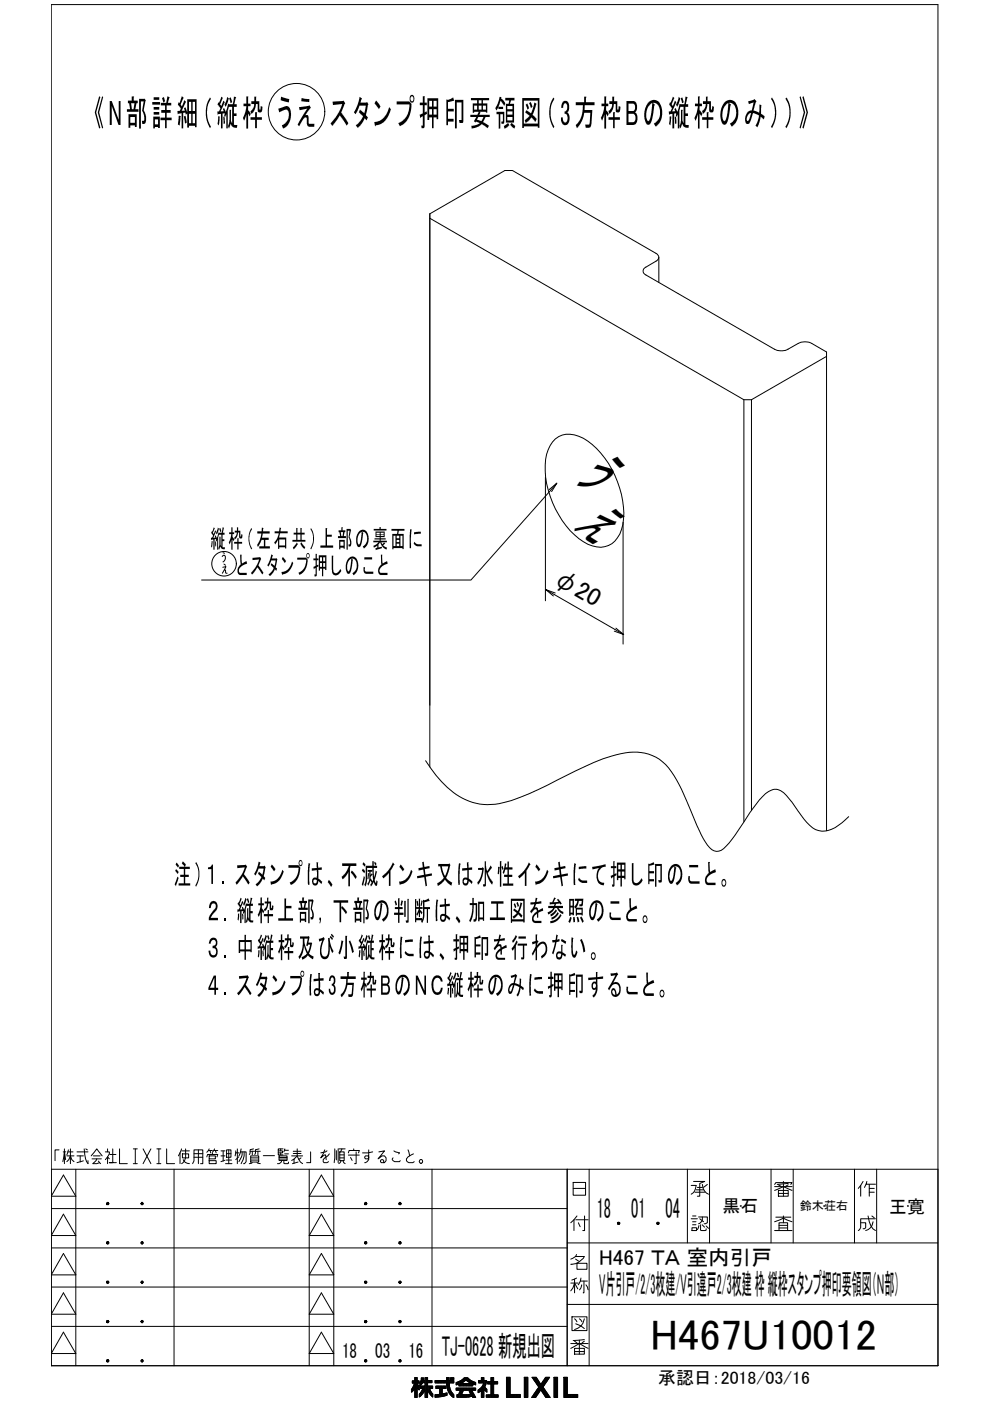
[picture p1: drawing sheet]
<svg xmlns="http://www.w3.org/2000/svg" width="210mm" height="297mm" viewBox="0 0 210 297" stroke-linecap="round" stroke-linejoin="round" font-family="sans-serif">
<!-- layer: TOS_WA -->
<g fill="none" stroke="#000" stroke-width=".21">
<path d="M10.9 1h188v288.6h-188zM10.9 247.9h188M10.9 256.2h109.4M12.5 243.8h-.8v2.3M13.4 244.2h.6M13.4 249.1l2.7 4.5h-5.2zM13.4 257.4l2.7 4.6h-5.2zM13.7 243.6v3.1M13.9 245.9l-.2-1.7-.4 2.1M14.2 246.3l.4-.4 .3-.8 .3 .8 .5 .4M14.2 245.1h1.5M14.4 244.2h1.1"/>
<path d="M14.5 243.8l-.3 1.1M14.9 243.6v3.1M16.1 247.9v41.7M16.3 245.1h1.4M16.3 244.2h2.4M17 245.1v1.2M17.7 246.1l-1.4 .4M17.9 243.6a5.1 5.1 0 0 0 .8 3.1v-.6M18.2 243.6l.3 .2M19.3 245.1l1.2-1.5 1.2 1.5M19.5 245.7h2M19.8 245.1h1.4"/>
<path d="M20.5 245.7l-.1 .3-.7 .7h.8l.6-.2M20.9 246.2l.4 .5M22.3 244.2h.9v.4l-.9 1.3M22.8 243.6v.6M23.2 245.7l-.4-.4v1.4M23.3 244.8h1.3M23.9 243.6v2.9h-.7h1.5M25.3 243.6v3.1h1.7M28.3 243.6h.8M28.3 246.7h.8M28.7 243.6v3.1M30.3 243.6l1.7 3.1"/>
<path d="M32 243.6l-1.7 3.1M33.3 243.6h.8M33.3 246.7h.8M33.7 243.6v3.1M35.3 243.6v3.1h1.7M36.9 247.9v41.7M38.2 244.4l-.4 .7M38.5 243.6l-.3 .8v2.3M38.5 244h1.7M38.7 244.6h1.3v.9h-1.3zM38.8 245.9a1.36 1.36 0 0 0 1.4 .8M39.4 243.6a3.2 3.2 0 0 1-.6 2.9l-.3 .2"/>
<path d="M40.8 246.7l.3-.6v-2.3h1.9v2.9h-.5M41.1 245.4h1.9M41.1 244.6h1.9M42.1 243.8v2.9M43.8 245.3l.2-.5h2.2l-.2 .5M44.2 243.9h.8M44.4 245.1h1.3v.6h-1.3zM44.4 246.1h1.4v.6h-1.4zM44.4 243.6l-.6 .7M44.4 245.7v.4M44.5 243.9l.2 .5M45 244.4v.4"/>
<path d="M45.3 243.9h.9M45.5 243.6l-.5 .7M45.7 243.9l.1 .5M46.8 245.1h.9M46.8 244h.9M47.3 244v2.2M47.7 246l-.9 .3M47.8 246.7h1.4M47.9 246h1.2M48 243.8h1v1.6h-1zM48 244.6h1M48.5 243.8v2.9"/>
<path d="M50 244v.4h.7M50 244.4l-.1 .7M50.3 243.6v3.1M50.6 245.3l-.6 .6M51 244.2h1.2v2.1l-.4 .4h-.2M51.1 243.6l-.4 1.5M51.3 244.2l-.1 1.1-.5 1M51.8 244.2v.9l-.7 1.6M53 244.1h1M53.2 245.1h1.6v1.3h-1.6zM53.2 246h1.6M53.2 245.5h1.6"/>
<path d="M53.5 246.5l-.6 .2M53.5 244.1v.8M53.7 243.6l-.7 .2v.6l-.1 .4M54.2 244.1h1M54.5 246.5l.7 .2M54.7 244.1v.8M54.9 243.6l-.7 .2v.6l-.2 .4M55.8 245h2.4M59 244h.9v.4h-.9M59.2 245.1h1.7v.9h-1.7zM59.2 245.7h1.7M59.2 245.4h1.7"/>
<path d="M59.5 243.6v.4M59.5 244.4v.5M59.7 246a.68 .68 0 0 1-.9 .7M60 243.6h-1v1.3h1M60.2 246v.6l.2 .1h.6l.2-.3M60.3 243.9l-.1 .3M60.4 244.6h.8M60.4 243.6l-.1 .3h.9M61.8 246l.5-.3v.9M61.8 245.1h2.4M62.2 244.1h1.6M62.2 244.6h1.6"/>
<path d="M63 245.2l.7 1.2 .5 .3M63 243.6v1.5l-.7 .6M63.2 246.4l-1.2 .3M63.8 245.5l-.4 .3M65.6 247.9v41.7M65.9 244.2v2.3h-.9M68.1 257.4l2.7 4.6h-5.2zM68.1 249.1l2.7 4.5h-5.2zM68.9 243.8l-.9 1.7 1-.6 .2 1M69.3 244l-.3 .2-1 .2M69.8 244.6l-1.3 1.3v.4l.2 .2h.6l.4-.2M70.8 247.9v41.7"/>
<path d="M71 243.6l-.1 2.9M71.3 244v1.9M71.7 243.6v2.9M71.8 243.6h1.4M72 244.2h1v1.9h-1zM72 245.5h1M72 244.9h1M72.3 246.1l-.5 .6M72.5 243.6l-.3 .6M72.7 246.1l.2 .4 .3 .2M73.9 244.4l.1-.5h2.2l-.2 .5M73.9 244.9h2.3"/>
<path d="M74.3 245.4l.4 .6M75 243.6v.3M75.5 244.2v2.5h-.3M78.2 243.8v1.7l-.2 .2h-.5l-.2-.2 .2-.4h.5l.2 .2a.99 .99 0 0 1-.9 1.2M79 244.2l-1 .2h-1.1M80.3 244.2l1.2-.2-1.3 1.7 .8-.6h.5l.4 .4v.6l-.4 .4h-.7l-.1-.4 .1-.2h.4l.2 .2v.4M83.3 245.5l-.1 .4 .5 .4h1l.2-.2M83.5 244l1.2 .4-.2 .2M86.5 243.8l.4 1.3M87.7 244.6a1.67 1.67 0 0 0-1.5 1.5l.5 .4h.8l.3-.2M91.6 247.9v41.7M120.3 247.9v41.7"/>
<path d="M121.5 250.7h2.6v2.7h-2.6zM121.5 252h2.6M121.7 258.6l-.7 .6M122.1 258.6h2.6M122.3 257.8l-.6 .8v2.3M122.6 259.2l.4 .9M123.9 257.8v3.1h-.3M124.9 247.9v41.7M145.7 247.9v15.6M146.5 251.3h1.1a2.01 2.01 0 0 1-1.1 1.9M146.5 258.4h1.4M146.8 259.7h.8"/>
<path d="M146.8 259h.8M146.8 257.8h.8M147.1 250.5h2.3l-1 .4v2.7h-.5M147.3 252.8h2.1M147.6 252.3h1.6M147.9 251.8h1M148.1 258h1.9v1.2l-.7 .3M148.2 259.8l-.3 .9M148.4 258.4l.8 .6M148.5 259.7v1.1l1 .1 .2-.1v-.3M148.9 259.7l.5 .5M148.9 251.1a2.26 2.26 0 0 0 1.3 2.1"/>
<path d="M148.9 258a1.16 1.16 0 0 1-.8 1.5M149.7 259.9l.5 .5M150 251.1l-.8 .7M150.4 247.9v15.6M157 255.7h.1M163.5 247.9v15.6M164.2 251.1l.3-.4h3.4l-.2 .4M164.2 252.4l1.9-.8 1.8 .8M164.2 259l1.9-.7 1.8 .7M164.2 251.6h3.7M164.5 258.1h3.2M165 252.4h2.1v1.2h-2.1z"/>
<path d="M165 253h2.1M165 251.2l.6 .3M165.2 259.8h1.8M166.1 250.5v.2M166.1 251v1.3M166.1 252.4v1.2M166.1 257.8v1.4M167.1 250.9l-2.3 .2M167.1 251.2l-.5 .3M168.2 247.9v15.6M174.7 255.7h.1M181.2 247.9v15.6"/>
<path d="M182.5 259.2h1v1.1l-.2 .2h-.3M182.5 251.3l-.5 .7M183 250.5l-.5 .8v2.3M183.6 251.1l-.3 .7M183.8 250.5l-.2 .6h2M184.1 257.8a3.7 3.7 0 0 0 1.5 3.1M184.3 252h1.1M184.3 252.8h1.1M184.3 251.1v2.5M184.9 257.8l.5 .4M185.1 259a2.05 2.05 0 0 1-1.6 1.9M185.6 258.4h-3.1v1.9l-.5 .6"/>
<path d="M185.9 247.9v15.6M192.4 255.7h.1M10.9 272.9h109.4M10.9 264.6h109.4M13.4 274.1l2.7 4.5h-5.2zM13.4 265.8l2.7 4.5h-5.2zM68.1 274.1l2.7 4.5h-5.2zM68.1 265.8l2.7 4.5h-5.2zM120.3 276.6h78.6M120.3 263.5h78.6M121 268.1h.3M121 272h1.6"/>
<path d="M121.3 279.2h3.1v2.9h-3.1zM121.8 279.6l.5 .6M121.8 271.2v2.9M122 266.4h1.9a3.3 3.3 0 0 1-2.7 1.7M122 267l.7 .4M122.2 266l-.2 .4-1 .6M122.2 271l-1 .4M122.3 267.8h2.1v1.3h-2.1zM122.5 273.3l-.7-1.3-.3 1.1-.5 .6M122.8 279.6l.6 .6M123 271.6h1.5M123.2 271l-.2 .6-.4 .8"/>
<path d="M123.3 272.4l-.4 1.1M123.8 271.6v2.5h-.2M123.9 279.6a2.67 2.67 0 0 1-2.1 2.3M124.2 272.4l.5 1.1M146.7 260.3h1v.6h-1zM164.2 260.9h3.7M165.2 260.9v-1.7h1.8v1.7M165.2 260.4h1.8M10.9 281.2h109.4M13.4 282.4l2.7 4.6h-5.2zM68.1 282.4l2.7 4.6h-5.2zM87.4 294.4v.7"/>
<path d="M87.4 292.8v.4M87.4 294.3v.7M87.5 292.8v.4M87.5 294.1v.8M87.6 292.8v.4M87.6 294v.8M87.7 292.8v.4M87.7 293.8v.9M87.8 292.8v.4M87.8 293.5v1.1M87.9 292.1h.6v.7h.4v.4h-.4l.4 .8v.7l-.4-.5v2.1h-.6v-1.9l-.7 .8v-.7l.7-1.1v-.2h-.5v-.4h.5zM87.9 292.8v1.6"/>
<path d="M88 292.1v4.2M88.1 292.1v4.2M88.2 292.1v4.2M88.3 292.1v4.2M88.4 292.1v4.2M88.5 292.8v.4M88.5 293.5v.8M88.6 292.8v.4M88.6 293.6v.8M88.7 292.8v.4M88.7 293.8v.7M88.8 292.8v.4"/>
<path d="M88.8 293.9v.7M89 295.5v.7M89.1 293.1v.7M89.1 293.9v.5M89.1 295.4v.7M89.2 292.9v.8M89.2 293.9v.5M89.2 295.3v.7M89.3 292.7v.9M89.3 293.9v.5M89.3 295.1v.8M89.3 292.1h.5v.6h.3v-.6h.6v.6h.9v.5h-.9v.7h1v.5h-.6l.7 1.2v.6l-.5-.5-.6-1v1.6h-.6v-1.6l-.5 .8-.7 .7v-.6l.7-1.2h-.6v-.5h1.1v-.7h-.5l-.6 .6v-.6l.3-.7z"/>
<path d="M89.4 292.1v1.4M89.4 293.9v.5M89.4 295v.8M89.4 292.1v1.3M89.4 294.9v.8M89.5 292.1v1.2M89.5 293.9v.5M89.5 294.7v.9M89.6 292.1v1.1M89.6 293.9v.5M89.6 294.5v1M89.7 292.1v1.1"/>
<path d="M89.7 293.9v1.5M89.8 292.1v.4M89.8 292.7v.5M89.8 293.9v1.3M89.9 292.7v.5M89.9 293.9v1.2M90 292.7v.5M90 293.9v1M90.1 292.7v.5M90.1 293.9v.8M90.2 292.1v4.2M90.3 292.1v4.2"/>
<path d="M90.4 292.1v4.2M90.5 292.1v4.2M90.6 292.1v4.2M90.7 292.7v.5M90.7 293.9v.9M90.8 292.7v.5M90.8 293.9v1.1M90.9 292.7v.5M90.9 293.9v1.3M91 292.7v.5M91 293.9v1.5M91.1 292.7v.5"/>
<path d="M91.1 293.9v1.6M91.2 292.7v.5M91.2 293.9v.5M91.2 294.6v1M91.3 292.7v.5M91.3 293.9v.5M91.3 294.8v.9M91.3 295v.8M91.5 292.7v.5M91.5 293.9v.5M91.5 295.1v.8M91.6 292.7v.5"/>
<path d="M91.6 293.9v.5M91.6 295.3v.7M91.6 295.4v.7M91.7 293.9v.5M91.7 295.5v.7M92.2 292.7h2.5v-.6h.5v.6h1.1v.5h-1l.1 1.3 .3 .6 .6 .6v.6l-.6-.3a3.5 3.5 0 0 1-1-2.8h-2.5zM92.3 292.7v.5M92.3 295.7v.5M92.4 292.7v.5M92.4 295.7v.5M92.4 293.9h2.2v.5h-.8v1.1l1-.2v.5l-2.6 .4v-.5l1-.1v-1.2h-.8zM92.4 293.9v.5"/>
<path d="M92.5 292.7v.5M92.5 293.9v.5M92.5 295.7v.5M92.7 292.7v.5M92.7 293.9v.5M92.7 295.7v.5M92.8 292.7v.5M92.8 293.9v.5M92.8 295.7v.5M92.9 292.7v.5M92.9 293.9v.5M92.9 295.7v.5"/>
<path d="M93 292.7v.5M93 293.9v.5M93 295.7v.5M93.1 292.7v.5M93.1 293.9v.5M93.1 295.7v.5M93.2 292.7v.5M93.2 293.9v.5M93.2 295.7v.5M93.3 292.7v.5M93.3 293.9v2.3M93.4 292.7v.5"/>
<path d="M93.4 293.9v2.2M93.5 292.7v.5M93.5 293.9v2.2M93.6 292.7v.5M93.6 293.9v2.2M93.7 292.7v.5M93.7 293.9v2.2M93.8 292.7v.5M93.8 293.9v.5M93.8 295.5v.6M93.9 292.7v.5M93.9 293.9v.5"/>
<path d="M93.9 295.5v.5M94 292.7v.5M94 293.9v.5M94 295.5v.5M94.1 292.7v.5M94.1 293.9v.5M94.1 295.5v.5M94.2 292.7v.5M94.2 293.9v.5M94.2 295.4v.6M94.3 292.7v.5M94.3 293.9v.5"/>
<path d="M94.3 295.4v.6M94.5 292.7v.5M94.5 293.9v.5M94.5 295.4v.5M94.6 292.7v.5M94.6 293.9v.5M94.6 295.4v.5M94.7 292.1v1.7M94.7 295.3v.5M94.8 292.1v2.2M94.9 292.1v2.5M95 292.1v2.8"/>
<path d="M95.1 292.1v3M95.2 292.1v3.2M95.3 292.7v.5M95.3 293.5v1.9M95.4 292.7v.5M95.4 294.2v1.4M95.4 294.5v1.2M95.5 292.1h.8v.4h-.8zM95.5 292.1v.4M95.5 292.7v.5M95.5 294.7v1.1M95.7 292.1v.4"/>
<path d="M95.7 292.7v.5M95.7 294.9v1M95.7 295.1v.9M95.8 292.1v.4M95.8 292.7v.5M95.8 295.2v.9M95.9 292.1v.4M95.9 292.7v.5M95.9 295.4v.7M96 292.1v.4M96 292.7v.5M96 295.5v.7"/>
<path d="M96.1 292.1v.4M96.1 292.7v.5M96.1 295.6v.6M96.2 292.1v.4M96.2 292.7v.5M96.2 295.7v.6M96.7 293.1l1-.4 .8-.6h.7l.7 .6 1 .4v.5l-.6-.1v.3h-3v-.3l-.6 .1zM96.7 294.3h4.2v.5h-2.7l-.3 .9h1.6l.3-.2-.3-.5h.6l.8 1.3h-.7l-.1-.3-1.3 .2h-2v-.5h.4l.4-.9h-.9zM96.7 293.1v.5M96.7 294.3v.5M96.8 293.1v.5M96.8 294.3v.5"/>
<path d="M96.9 293.1v.5M96.9 294.3v.5M96.9 295.7v.5M97 293v.6M97 294.3v.5M97 295.7v.5M97.1 293v.5M97.1 294.3v.5M97.1 295.7v.5M97.2 292.9v.6M97.2 294.3v.5M97.2 295.7v.5"/>
<path d="M97.3 292.9v.6M97.3 294.3v.5M97.3 295.6v.6M97.4 292.9v.9M97.4 294.3v.5M97.4 295.3v.9M97.5 292.8v1M97.5 294.3v.5M97.5 295.1v1.1M97.6 292.8v1M97.6 294.3v.5M97.6 294.9v1.3"/>
<path d="M97.6 292.7v1.1M97.6 293.3l1.2-.7 1.2 .7zM97.6 294.3v1.9M97.7 292.7v1.1M97.7 294.3v1.9M97.8 292.7v.5M97.8 293.3v.5M97.8 294.3v1.9M97.9 292.6v.6M97.9 293.3v.5M97.9 294.3v1.3M97.9 295.7v.5"/>
<path d="M98 292.5v.7M98 293.3v.5M98 294.3v1.1M98 295.7v.5M98.1 292.4v.7M98.1 293.3v.5M98.1 294.3v.8M98.1 295.7v.5M98.2 292.4v.6M98.2 293.3v.5M98.2 294.3v.6M98.2 295.7v.5"/>
<path d="M98.3 292.3v.7M98.3 293.3v.5M98.3 294.3v.5M98.3 295.7v.5M98.4 292.2v.7M98.4 293.3v.5M98.4 294.3v.5M98.4 295.7v.5M98.5 292.1v.8M98.5 293.3v.5M98.5 294.3v.5M98.5 295.7v.5"/>
<path d="M98.5 292.1v.7M98.7 292.1v.6M98.7 293.3v.5M98.7 294.3v.5M98.7 295.7v.5M98.7 292.1v.5M98.8 292.1v.5M98.8 293.3v.5M98.8 294.3v.5M98.8 295.7v.5M98.9 292.1v.6M98.9 293.3v.5"/>
<path d="M98.9 294.3v.5M98.9 295.7v.5M99 292.1v.7M99 293.3v.5M99 294.3v.5M99 295.7v.5M99.1 292.1v.8M99.1 293.3v.5M99.1 294.3v.5M99.1 295.7v.5M99.2 292.1v.8M99.2 293.3v.5"/>
<path d="M99.2 294.3v.5M99.2 295.7v.5M99.3 292.3v.7M99.3 293.3v.5M99.3 294.3v.5M99.3 295.7v.5M99.4 292.4v.6M99.4 293.3v.5M99.4 294.3v.5M99.4 295.7v.5M99.5 292.4v.7M99.5 293.3v.5"/>
<path d="M99.5 294.3v.5M99.5 295.7v.5M99.6 292.5v.7M99.6 293.3v.5M99.6 294.3v.5M99.6 295v.1M99.6 295.6v.6M99.6 292.6v.6M99.6 295v.3M99.6 295.6v.5M99.7 292.6v.6M99.7 293.3v.5"/>
<path d="M99.7 294.3v.5M99.7 295v.4M99.7 295.6v.5M99.9 292.7v1.1M99.9 294.3v.5M99.9 295v1.1M99.9 295v1M100 292.8v1M100 294.3v.5M100 295v1M100.1 292.8v1M100.1 294.3v.5"/>
<path d="M100.1 295v1.1M100.2 292.9v.9M100.2 294.3v.5M100.2 295.1v1.1M100.3 292.9v.6M100.3 294.3v.5M100.3 295.3v1M100.4 292.9v.6M100.4 294.3v.5M100.4 295.4v.9M100.5 293v.5M100.5 294.3v.5"/>
<path d="M100.5 295.6v.7M100.6 293v.5M100.6 294.3v.5M100.6 295.8v.5M100.7 293v.6M100.7 294.3v.5M100.7 296v.3M100.7 293.1v.5M100.7 296.1v.2M100.8 293.1v.5M100.8 294.3v.5M100.8 296.2v.1"/>
<path d="M101.4 294.7v.6M101.5 292.7v.5M101.5 294.6v.6M101.6 292.7v.5M101.6 294.6v.6M101.7 292.7v.5M101.7 294.5v.6M101.8 292.7v.5M101.8 294.4v.7M101.8 294.4v.6M101.9 292.7v.5M101.9 294.3v.6"/>
<path d="M102 292.7v.5M102 294.2v.7M102.1 292.1h.5v.6h.6l-.1 .7-.4 .7 .5 .5v.5l-.6-.5v1.7h-.5v-1.4l-.7 .4v-.6a2.37 2.37 0 0 0 1.2-1.5h-1.1v-.5h.6zM102.1 292.1v1.1M102.1 294.1v2.2M102.2 292.1v1.1M102.2 294v2.3M102.3 292.1v1.1M102.3 293.8v2.5M102.4 292.1v1.1M102.4 293.7v2.6M102.5 292.1v1.1"/>
<path d="M102.5 293.5v2.8M102.6 292.1v4.2M102.6 292.7v2M102.8 292.7v2.1M102.9 292.7v1.2M102.9 294.2v.7M102.9 292.7v1M102.9 294.3v.6M103 292.7v.8M103 294.3v.7M103.1 292.7v.5M103.1 294.4v.7"/>
<path d="M103.1 295.7v.5M103.2 294.5v.6M103.2 295.7v.5M103.3 295.7v.5M103.4 292.9v.5M103.4 295.7v.5M103.5 292.9v.5M103.5 295.7v.5M103.6 292.9v.5M103.6 295.7v.5M103.7 292.9v.5M103.7 295.7v.5"/>
<path d="M103.8 292.9v.5M103.8 295.7v.5M103.9 292.9v.5M103.9 295.7v.5M104 292.9v.5M104 295.7v.5M104.1 292.1h.6v.8h.8v.5h-.8v2.3h.9v.5h-2.5v-.5h1v-2.3h-.8v-.5h.8zM104.1 292.1v4.1M104.2 292.1v4.1M104.3 292.1v4.1M104.4 292.1v4.1M104.5 292.1v4.1"/>
<path d="M104.6 292.1v4.1M104.7 292.9v.5M104.7 295.7v.5M104.8 292.9v.5M104.8 295.7v.5M104.9 292.9v.5M104.9 295.7v.5M105 292.9v.5M105 295.7v.5M105.1 292.9v.5M105.1 295.7v.5M105.2 292.9v.5"/>
<path d="M105.2 295.7v.5M105.3 292.9v.5M105.3 295.7v.5M105.4 292.9v.5M105.4 295.7v.5M105.5 292.9v.5M105.5 295.7v.5M105.6 295.7v.5M107.4 292h.7v3.7h2.2v.6h-2.9zM107.4 292v4.3M107.5 292v4.3M107.6 292v4.3"/>
<path d="M107.7 292v4.3M107.8 292v4.3M107.9 292v4.3M108 292v4.3M108.1 292v4.3M108.2 295.7v.6M108.3 295.7v.6M108.4 295.7v.6M108.5 295.7v.6M108.6 295.7v.6M108.7 295.7v.6M108.8 295.7v.6"/>
<path d="M108.9 295.7v.6M109 295.7v.6M109.1 295.7v.6M109.2 295.7v.6M109.3 295.7v.6M109.4 295.7v.6M109.5 295.7v.6M109.6 295.7v.6M109.7 295.7v.6M109.8 295.7v.6M110 295.7v.6M110.1 295.7v.6"/>
<path d="M110.2 295.7v.6M110.3 295.7v.6M111.2 292h.7v4.3h-.7zM111.2 292v4.3M111.3 292v4.3M111.4 292v4.3M111.5 292v4.3M111.6 292v4.3M111.7 292v4.3M111.8 292v4.3M111.9 292v4.3M112.8 296.2v.1"/>
<path d="M112.8 292h.9l1 1.5 1-1.5h.8l-1.4 2.1 1.6 2.2h-1l-1-1.6-1.1 1.6h-.9l1.5-2.2zM112.9 292v.1M112.9 296.1v.2M113 292v.2M113 296v.3M113.1 292v.4M113.1 295.8v.5M113.1 292v.5M113.1 295.7v.6M113.2 292v.7M113.2 295.5v.8M113.3 292v.8"/>
<path d="M113.3 295.4v.9M113.4 292v.9M113.4 295.3v1M113.5 292v1M113.5 295.1v1.2M113.6 292v1.2M113.6 295v1.2M113.7 292v1.3M113.7 294.9v1.2M113.8 292.1v1.3M113.8 294.7v1.3M113.9 292.3v1.3"/>
<path d="M113.9 294.6v1.3M113.9 292.4v1.3M113.9 294.5v1.2M114.1 292.6v1.2M114.1 294.3v1.3M114.2 292.7v1.3M114.2 294.2v1.2M114.2 292.8v2.5M114.3 293v2.1M114.4 293.1v1.9M114.5 293.2v1.7M114.6 293.4v1.4"/>
<path d="M114.7 293.5v1.2M114.8 293.4v1.5M114.9 293.2v1.8M115 293.1v2M115 292.9v2.4M115.1 292.8v1.2M115.1 294.1v1.3M115.2 292.7v1.2M115.2 294.3v1.3M115.3 292.6v1.2M115.3 294.4v1.3M115.4 292.4v1.2"/>
<path d="M115.4 294.5v1.3M115.5 292.3v1.2M115.5 294.6v1.4M115.6 292.1v1.3M115.6 294.8v1.3M115.7 292v1.2M115.7 294.9v1.3M115.8 292v1.1M115.8 295.1v1.2M115.9 292v1M115.9 295.2v1.1M116 292v.9"/>
<path d="M116 295.3v1M116.1 292v.7M116.1 295.4v.9M116.1 292v.6M116.1 295.6v.7M116.2 292v.4M116.2 295.7v.6M116.3 292v.3M116.3 295.9v.4M116.4 292v.2M116.4 296v.3M116.5 292v.1"/>
<path d="M116.5 296.1v.2M116.6 296.2v.1M117.5 292h.7v4.3h-.7zM117.5 292v4.3M117.6 292v4.3M117.7 292v4.3M117.8 292v4.3M117.9 292v4.3M118 292v4.3M118.1 292v4.3M119.5 292h.8v3.7h2.2v.6h-3zM119.6 292v4.3"/>
<path d="M119.7 292v4.3M119.8 292v4.3M119.9 292v4.3M120 292v4.3M120.1 292v4.3M120.2 292v4.3M120.3 292v4.3M120.3 295.7v.6M120.4 295.7v.6M120.5 295.7v.6M120.6 295.7v.6M120.7 295.7v.6"/>
<path d="M120.8 295.7v.6M120.9 295.7v.6M121 295.7v.6M121 285.9l1.8-1 1.9 1M121 284.9h3.7M121.1 295.7v.6M121.3 295.7v.6M121.4 295.7v.6M121.5 295.7v.6M121.6 295.7v.6M121.7 295.7v.6M121.8 285.9h2.1v1.2h-2.1z"/>
<path d="M121.8 295.7v.6M121.8 284.4l.5 .3M121.8 286.6h2.1M121.9 295.7v.6M122 295.7v.6M122.1 280.7l1 .4 .8 .6M122.1 295.7v.6M122.2 295.7v.6M122.3 295.7v.6M122.5 295.7v.6M122.8 284.1v1.7M122.8 285.9v1.2"/>
<path d="M123.9 284l-2.4 .2M123.9 284.4l-.5 .3"/>
<circle cx="89.3" cy="246.3" r=".37"/>
</g>
<g fill="#000" stroke="#000" stroke-width=".21">
<path d="M22.7 255.1l-.1 .1h.2zM22.6 255.2h.2l-.1 .2zM22.8 255.2l-.1 .2h.1z"/>
<path d="M22.8 255.2v.2h.2zM22.8 255.2h.3l-.1 .2z"/>
<path d="M23 255.1l-.2 .1h.3zM22.8 255l.2 .1-.2 .1zM22.7 255.1l.1 .1v-.2z"/>
<path d="M30 255.1l-.1 .1h.2zM29.9 255.2h.2l-.1 .2zM30.1 255.2l-.1 .2h.1z"/>
<path d="M30.1 255.2v.2h.2zM30.1 255.2h.2v.2z"/>
<path d="M30.3 255.1l-.2 .1h.2zM30.1 255l.2 .1-.2 .1zM30 255.1l.1 .1v-.2z"/>
<path d="M77.4 255.1l-.1 .1h.2zM77.3 255.2h.2l-.1 .2zM77.5 255.2l-.1 .2h.1z"/>
<path d="M77.5 255.2v.2h.2zM77.5 255.2h.3l-.1 .2z"/>
<path d="M77.7 255.1l-.2 .1h.3zM77.5 255l.2 .1-.2 .1zM77.4 255.1l.1 .1v-.2z"/>
<path d="M84.7 255.1l-.1 .1h.2zM84.6 255.2h.2l-.1 .2zM84.8 255.2l-.1 .2h.1z"/>
<path d="M84.8 255.2v.2h.1zM84.8 255.2h.2l-.1 .2z"/>
<path d="M84.9 255.1l-.1 .1h.2zM84.8 255l.1 .1-.1 .1zM84.7 255.1l.1 .1v-.2z"/>
<path d="M131 259.2v.1h.2zM131 259.3h.2l-.2 .2zM131 259.5h.2v-.2z"/>
<path d="M131.2 259.3v.2h.1zM131.2 259.3h.2l-.1 .2z"/>
<path d="M131.3 259.2l-.1 .1h.2zM131.2 259.2h.1l-.1 .1zM131 259.2l.2 .1v-.1z"/>
<path d="M139.3 259.2v.1h.2zM139.3 259.3h.2l-.2 .2zM139.3 259.5h.2v-.2z"/>
<path d="M139.5 259.3v.2h.1zM139.5 259.3h.2l-.1 .2z"/>
<path d="M139.6 259.2l-.1 .1h.2zM139.5 259.2h.1l-.1 .1zM139.3 259.2l.2 .1v-.1z"/>
<path d="M22.7 271.7l-.1 .2h.2zM22.6 271.9h.2l-.1 .1zM22.7 272l.1 .1v-.2z"/>
<path d="M22.7 263.4l-.1 .1h.2zM22.6 263.5h.2l-.1 .2zM22.7 263.7h.1v-.2z"/>
<path d="M22.8 271.9v.2l.2-.1zM22.8 271.9h.3l-.1 .1z"/>
<path d="M22.8 263.5v.2h.2zM22.8 263.5h.3l-.1 .2z"/>
<path d="M23 271.7l-.2 .2h.3zM22.8 271.7h.2l-.2 .2zM22.7 271.7l.1 .2v-.2z"/>
<path d="M23 263.4l-.2 .1h.3zM22.8 263.3l.2 .1-.2 .1zM22.7 263.4l.1 .1v-.2z"/>
<path d="M30 271.7l-.1 .2h.2zM29.9 271.9h.2l-.1 .1zM30.1 271.9l-.1 .1 .1 .1z"/>
<path d="M30 263.4l-.1 .1h.2zM29.9 263.5h.2l-.1 .2zM30.1 263.5l-.1 .2h.1z"/>
<path d="M30.1 271.9v.2l.2-.1zM30.1 271.9h.2v.1z"/>
<path d="M30.1 263.5v.2h.2zM30.1 263.5h.2v.2z"/>
<path d="M30.3 271.7l-.2 .2h.2zM30.1 271.7h.2l-.2 .2zM30 271.7l.1 .2v-.2z"/>
<path d="M30.3 263.4l-.2 .1h.2zM30.1 263.3l.2 .1-.2 .1zM30 263.4l.1 .1v-.2z"/>
<path d="M77.4 263.4l-.1 .1h.2zM77.3 263.5h.2l-.1 .2zM77.4 263.7h.1v-.2z"/>
<path d="M77.4 271.7l-.1 .2h.2zM77.3 271.9h.2l-.1 .1zM77.4 272l.1 .1v-.2z"/>
<path d="M77.5 263.5v.2h.2zM77.5 263.5h.3l-.1 .2z"/>
<path d="M77.5 271.9v.2l.2-.1zM77.5 271.9h.3l-.1 .1z"/>
<path d="M77.7 263.4l-.2 .1h.3zM77.5 263.3l.2 .1-.2 .1zM77.4 263.4l.1 .1v-.2z"/>
<path d="M77.7 271.7l-.2 .2h.3zM77.5 271.7h.2l-.2 .2zM77.4 271.7l.1 .2v-.2z"/>
<path d="M84.7 271.7l-.1 .2h.2zM84.6 271.9h.2l-.1 .1zM84.7 272l.1 .1v-.2z"/>
<path d="M84.7 263.4l-.1 .1h.2zM84.6 263.5h.2l-.1 .2zM84.7 263.7h.1v-.2z"/>
<path d="M84.8 271.9v.2l.1-.1zM84.8 271.9h.2l-.1 .1z"/>
<path d="M84.8 263.5v.2h.1zM84.8 263.5h.2l-.1 .2z"/>
<path d="M84.9 271.7l-.1 .2h.2zM84.8 271.7h.1l-.1 .2zM84.7 271.7l.1 .2v-.2z"/>
<path d="M84.9 263.4l-.1 .1h.2zM84.8 263.3l.1 .1-.1 .1zM84.7 263.4l.1 .1v-.2z"/>
<path d="M22.7 288.4l-.1 .1h.2zM22.6 288.5h.2l-.1 .2zM22.7 288.7l.1 .1v-.3z"/>
<path d="M22.7 280l-.1 .2h.2zM22.6 280.2h.2l-.1 .1zM22.7 280.3l.1 .1v-.2z"/>
<path d="M22.8 288.5v.3l.2-.1zM22.8 288.5h.3l-.1 .2z"/>
<path d="M22.8 280.2v.2l.2-.1zM22.8 280.2h.3l-.1 .1z"/>
<path d="M23 288.4l-.2 .1h.3zM22.8 288.3l.2 .1-.2 .1zM22.7 288.4l.1 .1v-.2z"/>
<path d="M23 280l-.2 .2h.3zM22.8 280h.2l-.2 .2zM22.7 280l.1 .2v-.2z"/>
<path d="M30 288.4l-.1 .1h.2zM29.9 288.5h.2l-.1 .2zM30.1 288.5l-.1 .2 .1 .1z"/>
<path d="M30 280l-.1 .2h.2zM29.9 280.2h.2l-.1 .1zM30.1 280.2l-.1 .1 .1 .1z"/>
<path d="M30.1 288.5v.3l.2-.1zM30.1 288.5h.2v.2z"/>
<path d="M30.1 280.2v.2l.2-.1zM30.1 280.2h.2v.1z"/>
<path d="M30.3 288.4l-.2 .1h.2zM30.1 288.3l.2 .1-.2 .1zM30 288.4l.1 .1v-.2z"/>
<path d="M30.3 280l-.2 .2h.2zM30.1 280h.2l-.2 .2zM30 280l.1 .2v-.2z"/>
<path d="M77.4 288.4l-.1 .1h.2zM77.3 288.5h.2l-.1 .2zM77.4 288.7l.1 .1v-.3z"/>
<path d="M77.4 280l-.1 .2h.2zM77.3 280.2h.2l-.1 .1zM77.4 280.3l.1 .1v-.2z"/>
<path d="M77.5 288.5v.3l.2-.1zM77.5 288.5h.3l-.1 .2z"/>
<path d="M77.5 280.2v.2l.2-.1zM77.5 280.2h.3l-.1 .1z"/>
<path d="M77.7 288.4l-.2 .1h.3zM77.5 288.3l.2 .1-.2 .1zM77.4 288.4l.1 .1v-.2z"/>
<path d="M77.7 280l-.2 .2h.3zM77.5 280h.2l-.2 .2zM77.4 280l.1 .2v-.2z"/>
<path d="M84.7 288.4l-.1 .1h.2zM84.6 288.5h.2l-.1 .2zM84.7 288.7l.1 .1v-.3z"/>
<path d="M84.7 280l-.1 .2h.2zM84.6 280.2h.2l-.1 .1zM84.7 280.3l.1 .1v-.2z"/>
<path d="M84.8 288.5v.3l.1-.1zM84.8 288.5h.2l-.1 .2z"/>
<path d="M84.8 280.2v.2l.1-.1zM84.8 280.2h.2l-.1 .1z"/>
<path d="M84.9 288.4l-.1 .1h.2zM84.8 288.3l.1 .1-.1 .1zM84.7 288.4l.1 .1v-.2z"/>
<path d="M84.9 280l-.1 .2h.2zM84.8 280h.1l-.1 .2zM84.7 280l.1 .2v-.2z"/>
</g>
<!-- layer: TOS_S1 -->
<path d="M91.1 46.3l66.6 38.5M139.7 54.6v5.3M175.2 75.6l-15.9 9.2M157.7 84.8v89.4M157.7 84.8h1.6M159.3 84.8v87M91.1 162.6v-117.3l15.9-9.1h1.7l30.4 17.5a.87 .87 0 0 1 .6 .8 .87 .87 0 0 1-.6 .9l-2.2 1.2a.87 .87 0 0 0-.6 .9 .87 .87 0 0 0 .6 .8l27.3 15.7a3.2 3.2 0 0 0 2.9 0l2.1-1.2a3.2 3.2 0 0 1 2.9 0l3.1 1.8v101.5" fill="none" stroke="#000" stroke-width=".21"/>
<!-- layer: TOS_S2 -->
<path d="M117.8 93a5 5 0 0 1 5.9-.1 19.5 19.5 0 0 1 8.5 17.2 6.3 6.3 0 0 1-3.2 5.6 6.2 6.2 0 0 1-6.2-1.5 20 20 0 0 1-7.1-16.8 7.5 7.5 0 0 1 2.1-4.4z" fill="none" stroke="#000" stroke-width=".21"/>
<!-- layer: 0 -->
<path d="M116.4 103.8l1.7-1.4-1.1 1.8M118.1 102.4l-18.2 20.6h-57.2M115.7 125l1.8 1.1M117.7 125.7l-2-.7 1.6 1.4M130.4 133.5l1.8 1M130.6 133.2l1.6 1.3-2-.7" fill="none" stroke="#000" stroke-width=".21"/>
<!-- layer: TOS_M1 -->
<g fill="#000">
<path d="M163.7 20.7l.6 1.1 .3 1.5-.1 1.8-.8 2.1-.2-.3 .6-1.4 .2-1.4-.1-1.7-.7-1.4zM166.7 20.7l.8 1.6 .2 1.6-.3 1.8-.7 1.5-.2-.3 .7-1.4 .2-1.1-.2-1.9-.7-1.5zM80.8 117.6l.3 .1v1.4a.24 .24 0 0 0 0 .4 .24 .24 0 0 0 .4-.2l.6-.3 .1 .5-1.2 .6-.5 .7a.42 .42 0 0 0 0 .5 .42 .42 0 0 0 .4 .2h1.3v.4h-1.5l-.3-.1-.2-.4v-.6l.4-.8a.81 .81 0 0 0 .2-1zM133.4 190.5h.4v1.7a.25 .25 0 0 0 .1 .3 .25 .25 0 0 0 .4-.1l.6-.4 .2 .6-1.4 .7-.4 .5-.2 .5a.46 .46 0 0 0 .5 .6h1.4v.5h-1.7l-.3-.3-.2-.4v-.7l.5-.9a.84 .84 0 0 0 .2-1.1zM150.1 182.8h.4l.1 2.1 1.1-.6 .1 .6-1.3 .6-.5 .5-.2 .4a.49 .49 0 0 0 .1 .6 .49 .49 0 0 0 .5 .2h1.3v.5h-1.6l-.4-.2-.2-1.1 .1-.6 .4-.4a.73 .73 0 0 0 .2-1zM113.6 198.1l.3 .1v1.1l.3 .3-.3 .8 .6-.6 .8-.2 .5 .4 .2 .8-.1 1.3-.5 .7-.5 .4-.2-.5 .6-.5 .3-.5v-1.2l-.2-.3-.4-.1-.5 .2-.6 .6v2.7h-.3v-2.1l-.6 1.1-.2-.4 .8-1.5v-.7l-.7 .2-.1-.5 .8-.2zM137 206.2h.4v2.1l1.1-.5 .2 .6-1.4 .6-.5 .7-.1 .4a.41 .41 0 0 0 .5 .5h1.4v.6h-1.5l-.5-.2-.3-1 .1-.4 .4-.7a.87 .87 0 0 0 .3-1.1z"/>
<path d="M149.7 20.5h.4l-.1 1h.7v1.7h.2l.1-.7 .4 .1-.1 .8-.2 .4-.6-.1-.1-1.6h-.4l-.3 1.2-.7 .8-.1-.5 .5-.6 .2-.7v-.2h-.6v-.6h.7zM148 20.4l.4 .1-.1 1.5h.5v.5h-.5v.9l.6 .7-.2 .6-.4-.6v3.2h-.3v-3.1l-.5 1.4-.3-.6 .6-1.3 .2-1.1-.7-.1v-.5h.7zM149.8 23.8l.5 .1-.1 .9h1v.6h-1v1.8h-.4v-1.8h-.9v-.6h.9z"/>
<path d="M153.7 21.6l.8-.4 .8 .1 .7 .5 .4 1.1 .1 1.5-.1 .8-.5 1-.8 .6-.3-.6 .5-.3 .6-.8 .2-1.1-.1-.9-.5-1-.6-.3h-.4l.5 .5-.5 2.8-.5 1.1-.3 .3-.3-.1-.3-.2-.2-.7-.2-1.4 .3-1.3zM154 22.1l-.7 1.2-.1 1.8a.5 .5 0 0 0 .5 .5l.5-1.2 .2-2a.26 .26 0 0 0-.1-.5 .26 .26 0 0 0-.3 .2z"/>
<path d="M158.6 21.5l1.4-.5 .3 .4-.4 1.6a.33 .33 0 0 0-.1 .4 .33 .33 0 0 0 .4 .2l.8 .3v-1.8l.4 .2v1.3a.96 .96 0 0 0 .6 1v.7l-.7-.6-.2 1-.5 1.3-.4-.4 .6-1.3a.62 .62 0 0 0-.2-1l-.5-.2a.38 .38 0 0 0-.4 0 .38 .38 0 0 0-.2 .4l-.6 1.5a.5 .5 0 0 1-.6 .3 .5 .5 0 0 1-.3-.6v-.7l.2-.7 .7-.8a.54 .54 0 0 0 .6-.7l.3-1.1-1 .4zM158.8 24.1l-.4 .7a.44 .44 0 0 0-.1 .5 .44 .44 0 0 0 .4 .3l.5-1.2a.25 .25 0 0 0 0-.4 .25 .25 0 0 0-.4 .1z"/>
<path d="M169.5 20.6l.2-.2 1 3.4-1 3.5-.2-.2 .9-3.3zM170.1 20.6l.3-.2 .9 3.4-.9 3.5-.3-.2 .9-3.3z"/>
<path d="M83 112.1h2.8v.4h-1.2l-.2 .7h1.2v3.2h-.3v-.2h-1.9v.3h-.2v-3.3h1l.1-.7h-1.3zM83.4 113.6v2.2h.4v-2.2zM84.1 115.3v.5h.6v-.5zM84.1 114.5v.4h.6v-.4zM84.1 113.6v.5h.6v-.5zM84.9 113.6v2.2h.4v-2.2z"/>
<path d="M87.9 114.9l.5 .5h1v.4l-1.2-.1-.5-.5zM87 112.2l.3 .2-.2 1.6 .1 2.2h-.3zM87.8 112.9l1.4-.2v.5l-1.4 .1z"/>
<path d="M77.1 120.2l.3 .1-.1 .4a.39 .39 0 0 0 .5 .5h1.3v.5l-1.7-.1-.3-.5zM77.2 118.2h1.7v.4h-1.7z"/>
<path d="M121.9 190.5h1.8l-.2 1.6-.7 .1v-.5h.5v-.7h-.6l-.2 .9-.4 .5h1.5v1.7h-.3v-.2h-1v.2h-.2v-1.6l-.2 .1-.2-.4 .4-.4 .3-.8h-.5zM121.5 194.5l.3-.1 .1 1.1h-.3zM120.8 194.4l.4 .2-.4 1.1-.3-.3zM122.2 194.5l.3-.1 .3 .7v.3l-.3 .2zM123.2 194.3l.6 1.1-.4 .3-.4-1.1zM121 191v1h.4v-1zM121 192.4v1.1h.4v-1.1zM122.3 192.8v.7h1v-.7zM120.7 190.6h1v3.5l-.7-.2v.3h-.3z"/>
<path d="M125.5 191.4l.9-.5 .6 .1 .6 .6 .3 .8-.1 1.7-.4 .8-.6 .5-.3-.5 .4-.2 .5-.6 .2-1.4-.4-1-.3-.3h-.5l.3 .3-.6 3a.49 .49 0 0 1-.6 .4 .49 .49 0 0 1-.4-.6l-.2-1.5 .2-.8zM125.9 191.6l-.5 .8-.1 1.6a.31 .31 0 0 0 .1 .4 .31 .31 0 0 0 .4-.1l.3-.8 .2-2.1z"/>
<path d="M129.3 193.4l.3 .1v.3a.53 .53 0 0 0 .4 .8h1.6v.5h-1.8l-.4-.2-.2-.5zM129.4 191.1h1.9v.5h-1.9z"/>
<path d="M136.5 194.2l.1-.1a.65 .65 0 0 1 .6 .3 .65 .65 0 0 1 .1 .7l-.2 .4a.55 .55 0 0 1-.7 0 .55 .55 0 0 1-.1-.7zM136.6 194.4l-.2 .5a.38 .38 0 0 0 .4 .5 .38 .38 0 0 0 .3-.6 .37 .37 0 0 0-.1-.4 .37 .37 0 0 0-.4 0z"/>
<path d="M137.4 183.1h.5l.7-.3 .2 .5-1.1 .3v1.1h1v.5h-1v1.2h1v.5h-1v.6h-.3zM138.9 183.2h1.4v3.7l-.1 .2h-.5l-.1-.5h.4v-3h-.8v4.4h-.3z"/>
<path d="M142.2 183.8l.6-.5 .8-.1 .7 .6 .3 1-.1 1.7-.3 .6-.7 .6-.3-.5 .5-.3 .4-.6 .2-1.3-.4-1-.4-.3h-.5l.4 .3-.4 2.2-.3 .9a.49 .49 0 0 1-.6 .2 .49 .49 0 0 1-.3-.5l-.2-1.6zM142.5 184l-.5 1v1.2a.35 .35 0 0 0 0 .4 .35 .35 0 0 0 .4 .1l.3-.8 .3-2.2z"/>
<path d="M146 185.7l.3 .1-.1 .8 .2 .2 1.9 .1v.5h-1.8l-.3-.2-.3-.7zM146.1 183.4h1.9v.5h-1.9z"/>
<path d="M153.1 186.5a.58 .58 0 0 1 .8 .1 .58 .58 0 0 1 .1 .7l-.2 .5a.56 .56 0 0 1-.7 0 .56 .56 0 0 1-.1-.7zM153.4 186.6l-.3 .4 .1 .4a.28 .28 0 0 0 .2 .3 .28 .28 0 0 0 .3-.2l.1-.2a.49 .49 0 0 0-.4-.7z"/>
<path d="M119 200.3l.3 .1-.1 1.5 .8 .5-.2 .5-.1-.2a.25 .25 0 0 0-.4-.2 .25 .25 0 0 0-.1 .4l-.3 .4-.4 .2-.5-.3-.1-.4v-.6l.4-.4h.7zM118 198.1l.3 .3-.2 .8 .5-.1v.5h-.2a.72 .72 0 0 0-.6 1l-.5 1.8-.3-.3 .6-2a.23 .23 0 0 0 0-.3 .23 .23 0 0 0-.3 0h-.2v-.5h.3a.35 .35 0 0 0 .4-.1 .35 .35 0 0 0 0-.4zM119.1 199.1l.9 .5-.1 .5-1-.6zM118.3 202.2a.44 .44 0 0 0 0 .6 .44 .44 0 0 0 .6 0 .44 .44 0 0 0-.1-.6z"/>
<path d="M121.2 198.7l.4 .2-.1 3a.33 .33 0 0 0 .3 .5l.4-.9 .3 .3-.5 1.1a.48 .48 0 0 1-.5 0 .48 .48 0 0 1-.3-.5l-.1-1.5zM123 199.3l.3-.2 .6 1.4 .2 1.3-.4 .1-.3-1.7z"/>
<path d="M125.4 202.1l.2-.2a.69 .69 0 0 1 .7 .4 .69 .69 0 0 1 0 .7l-.1 .2a.48 .48 0 0 1-.6 .3 .48 .48 0 0 1-.3-.6zM125.7 202.2l-.2 .4a.38 .38 0 0 0 0 .5 .38 .38 0 0 0 .6-.1v-.3a.44 .44 0 0 0-.4-.5z"/>
<path d="M124.7 207.3l1.7-.1v-1.1h.3l-.1 1.1 1.3-.2v.5l-1.3 .1v2.5l-.2 .8-.5 .6-.3-.3 .5-.7 .2-.8-.2 .2-.5-.1-.2-.5v-.6l.4-.6 .6 .1v-.6l-1.7 .2zM125.9 208.5l-.1 .2a.41 .41 0 0 0-.1 .6 .41 .41 0 0 0 .5 .1l.2-.4a.36 .36 0 0 0-.1-.4 .36 .36 0 0 0-.4-.1z"/>
<path d="M129.4 206.4l1.1-.1 .3-.1 .2 .3-1 1.8 .9-.1 .6 .7 .1 1.5-.6 .8-.6 .2-.7-.4-.1-.9 .3-.5a.68 .68 0 0 1 .8 .8 .27 .27 0 0 0 .2 .4 .27 .27 0 0 0 .3-.4l.1-.9-.2-.5-.3-.3h-.6l-.4 .2-.7 1.1-.2-.4 1.6-2.8-1 .1zM129.9 209.9l-.1 .2 .1 .5a.36 .36 0 0 0 .6 .2l-.1-.4a.39 .39 0 0 0-.5-.5z"/>
<path d="M132.9 209.2l.3 .1v.3a.5 .5 0 0 0 0 .5 .5 .5 0 0 0 .4 .2h1.6v.5l-2.1-.1-.3-.5zM133 206.8h1.9v.5h-1.9z"/>
<path d="M140.1 209.9a.62 .62 0 0 1 .7 .2 .62 .62 0 0 1 .1 .7l-.2 .5a.54 .54 0 0 1-.7 0 .54 .54 0 0 1-.1-.6zM140.3 210.1l-.2 .3a.45 .45 0 0 0-.1 .5 .45 .45 0 0 0 .6 .2l.1-.4a.45 .45 0 0 0-.4-.6z"/>
</g>
<path d="M117.5 126.1l12.9 7.4" fill="none" stroke="#000" stroke-width=".21"/>
<!-- layer: TOS_K1 -->
<path d="M115.6 101.2v26.2M132.1 110.7v25.9M90.2 161.3a20.3 20.3 0 0 0 8.6 8.3 12.7 12.7 0 0 0 9.7 .1l5.7-2.3 7.8-4a33.5 33.5 0 0 1 11.4-3.9 9.4 9.4 0 0 1 9.5 5 105 105 0 0 1 5.3 11.5l1.3 2.5a2.86 2.86 0 0 0 2.9 2 5.3 5.3 0 0 0 2.8-2.5l5.1-7.5a6.4 6.4 0 0 1 3.9-3.2l.7 .1a4.2 4.2 0 0 1 2.4 2l.7 .7a21.5 21.5 0 0 0 4.3 5.4 4.5 4.5 0 0 0 5.4-.5l2.2-1.9" fill="none" stroke="#000" stroke-width=".21"/>
<g font-size="12.2">
<text x="121.7" y="101.4" transform="rotate(32 121.7 101.4)">う</text>
<text x="121.3" y="111.9" transform="rotate(32 121.3 111.9)">え</text>
</g>
<text font-size="9.1" x="137.9" y="286.2">H467U10012</text>
<text font-size="7.6" x="19.9" y="26.6">《N部詳細（縦枠 うえ スタンプ押印要領図（3方枠Bの縦枠のみ））》</text>
<g font-size="6.1">
<text x="36.8" y="187.5">注）１．スタンプは、不滅インキ又は水性インキにて押し印のこと。</text>
<text x="41.5" y="195.2">２．縦枠上部，下部の判断は、加工図を参照のこと。</text>
<text x="41.5" y="203">３．中縦枠及び小縦枠には、押印を行わない。</text>
<text x="41.5" y="210.9">４．スタンプは3方枠BのＮＣ縦枠のみに押印すること。</text>
<text x="126.5" y="258.3">18</text>
<text x="133.8" y="258.3">01</text>
<text x="141.1" y="258.3">04</text>
<text x="127" y="274.4">V片引戸/2/3枚建/V引違戸2/3枚建 枠 縦枠スタンプ押印要領図（Ｎ部）</text>
<text x="93.7" y="287.5">TJ-0628 新規出図</text>
</g>
<g font-size="5.3">
<text x="44.6" y="116.1">縦枠（左右共）上部の裏面に</text>
<text x="44.7" y="121.8">とスタンプ押しのこと</text>
<text x="117" y="123.5" transform="rotate(30 117 123.5)">φ20</text>
</g>
<g font-size="4.5">
<text x="127" y="268.2">H467 ＴＡ 室内引戸</text>
<text x="72.5" y="288">18</text>
<text x="79.6" y="288">03</text>
<text x="86.6" y="288">16</text>
</g>
<g font-size="3.8">
<text x="153.2" y="257">黒石</text>
<text x="188.5" y="257.1">王寛</text>
<text x="139.6" y="293.5">承認日：2018/03/16</text>
</g>
<text font-size="2.6" x="169.6" y="256.6">鈴木荘右</text>
</svg>
